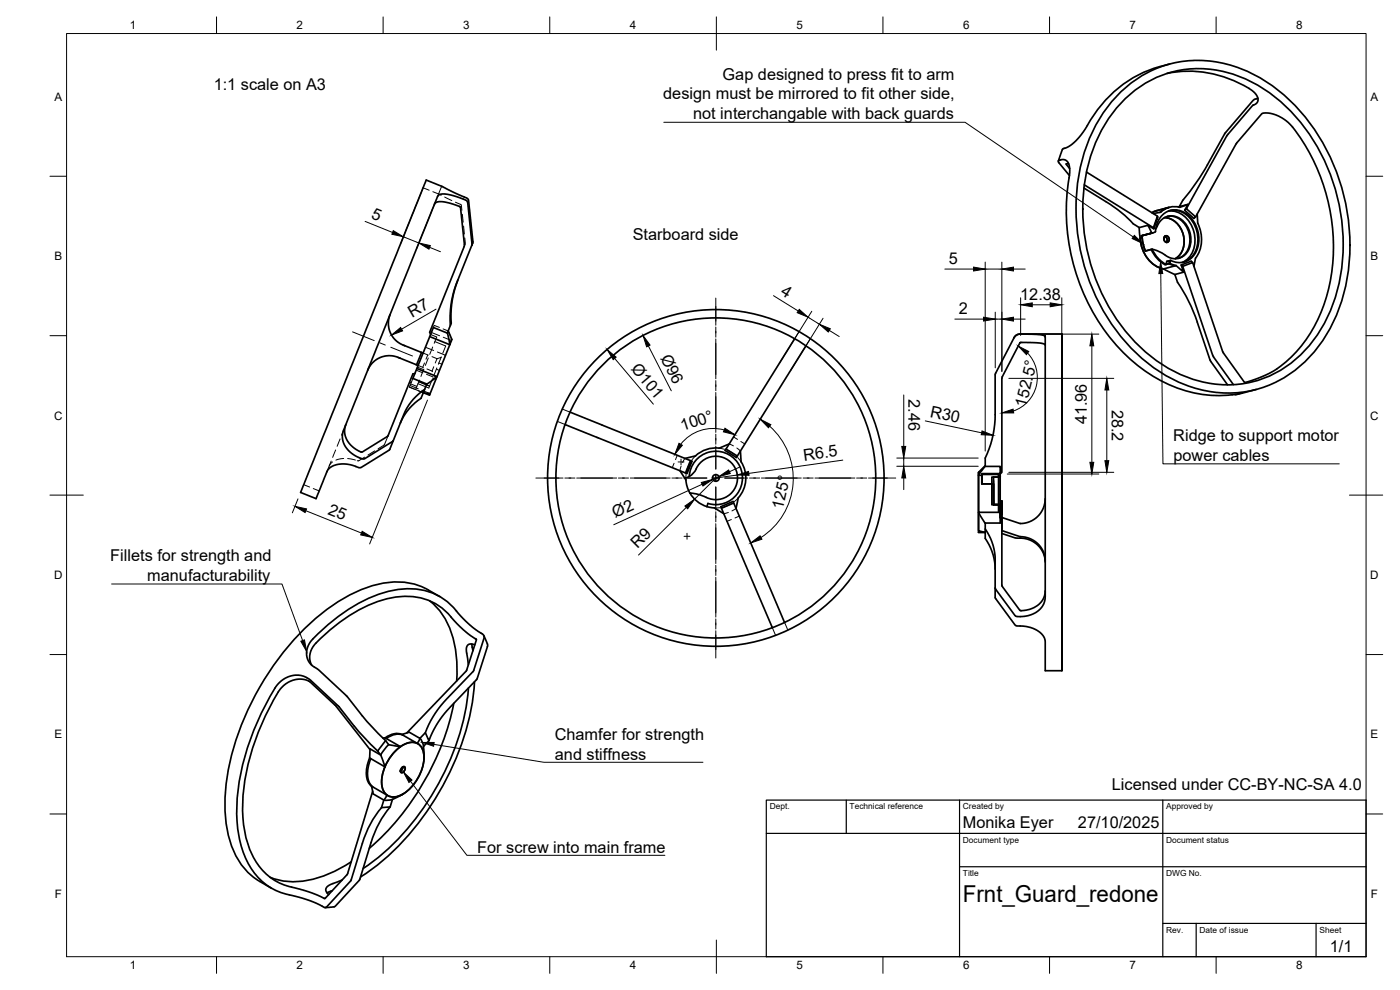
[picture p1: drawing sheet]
<svg xmlns="http://www.w3.org/2000/svg" width="420mm" height="297mm" viewBox="0 0 420 297" stroke-linecap="round" stroke-linejoin="round" font-family="sans-serif">
<!-- layer: Visible -->
<g fill="none" stroke="#000" stroke-width=".51">
<path d="M351 19.2a36.9 36.9 0 0 0-25 19.1l-1.7 2.3-1.8 2.1-1.6 1.2-2 .9-1.3 3.5M335 29a33.5 33.5 0 0 1 40-7.3 54.2 54.2 0 0 1 26.9 32.2 57.5 57.5 0 0 1-2.4 44 34.9 34.9 0 0 1-29.9 20 41 41 0 0 1-30.7-14 60.7 60.7 0 0 1-12.7-60.3 43 43 0 0 1 8.8-14.6zM336.4 30.9a31.9 31.9 0 0 1 38-6.9 51.9 51.9 0 0 1 26.6 33.6 53.2 53.2 0 0 1-4.6 41.2 32.5 32.5 0 0 1-45.2 12 53.5 53.5 0 0 1-24.8-35.4 51.5 51.5 0 0 1 6.7-40.4zM350.2 22a33.9 33.9 0 0 1 25.5 5.1l1.1 1 .6 1 .1 1-.2 .6-1.5 1.1-7.5 8.8-12.3 22 2.8 2.5-.5 .4-2.8-2.4 1-1.8-2.4 .9a5.9 5.9 0 0 0-5.8 1.5M377.5 29.5l-1.5 .7-8.5 10M320.7 49.1l-.7 .2 1 1.3M320.9 53.3a60.9 60.9 0 0 0 19 55.1 38.4 38.4 0 0 0 30.2 10l2.6-.4 4.3-1.2M321 52.7l-3.2-3.9-.2-.4 .2-.3 1.6-.2 1.1 .8 .5 1.9-.2 2.7M325.3 56.4l6.6 4.1a36.1 36.1 0 0 1 8.1 6.6l1.9 1.2M325.4 55.5l20.8 12.8M326.1 51.6l21.3 13.3 .1 .3-1.3 3.5v-.4l1.2-3.4M326.1 51.6h.1"/>
<path d="M367.5 40.2l-6.8 12.2-2.7 3.8-3 3.9M130.4 61.3l.8-.7 1.9-.1 3.1 .8 2 .9 1.1 11.7M139.3 73.9l-10.4 25.8 .3 .6M141.6 73.6l-1.4-13.2-1.4-.7-3.6-1.2-1.8-.3-1.6 .2-.5 .5-28.5 71.4 .2 2.3 1.1 2 2 1.8 2.8 1.3h.5l8.4-5.2M341.9 68.3l.3 3.2M341.9 68.3l2.6-.7 1.2 2.3-3.2 .9 .3 .5-.6 .2M342.2 71.5a9.8 9.8 0 0 0 7 9.2M342.9 70.7a8.3 8.3 0 0 0 .9 4.6l-.8-2.2-.2-1.8M342.9 70.7l-.4 .1M344.5 67.6l1.7 1.1M345.5 74.8a9.4 9.4 0 0 0 4.1 4.6M345.7 69.9l-2.9 .8"/>
<path d="M345.7 69.9l1.1-.3a6.1 6.1 0 0 1 7.1-6.5 9 9 0 0 1 4 13.9 5.4 5.4 0 0 1-6.6 1.1M345.8 74.8l-2.1 .5 1.8-.4M345.8 69.9h-.1M346.1 69.8l-3.2 .9M347.2 63.2l-1.5 .6M347.2 63.2l3.5-.9-1.4 .5-1.2 .9M347.3 67.9l-.5 .8M347.3 67.9a4.6 4.6 0 0 1 3.8-3.1 4.6 4.6 0 0 1 4.4 2 7.1 7.1 0 0 1-.5 10.2 4.8 4.8 0 0 1-5.8-.8l-1.7-.9-1.7-.5a9.4 9.4 0 0 0 4.1 4.5M348.3 63.7l-2.2 .4M349.5 65.3a7 7 0 0 1 5.7 8.9 5.4 5.4 0 0 1-2.5 3.4M349.5 71a.94 .94 0 0 1 1.3 .5 .94 .94 0 0 1-.7 1.2 1.12 1.12 0 0 1-.6-1.7zM349.5 70.9a1.12 1.12 0 0 1 .5 1.8"/>
<path d="M350.2 78.5l.8-.3-.2 .9-1.2 .3M350.3 64.9a6.2 6.2 0 0 1 6.7 6 5.8 5.8 0 0 1-3.4 6.6M350.6 63.3a7.8 7.8 0 0 1 7.9 7.3 7.3 7.3 0 0 1-3.7 8.2M350.8 79.1l1.9 .7M350.9 62.2l-3.7 1M351.1 63.2a7.3 7.3 0 0 1 8.1 6.1 7.5 7.5 0 0 1-4 9.4M351.1 79l1.9 .7M351.3 78.1l-.2 .9-1.2 .3 .3-.8M351.3 78.1l-1.1 .4M353 79.7l-3.8 1 3.4 1.7a9.8 9.8 0 0 0 2.1 4.3 49 49 0 0 1 4.6 9.9l3.8 11.4 5.3 7.5M353.9 62l-.3 .1M354.5 79.5l.4 .4 3-1.1 9 26.7"/>
<path d="M354.9 79.9l9.3 27.1M355 60.1l-1.1 1.9 2.6-.7M356 62.6l-.5 .5M357.9 78.8l-.4-.4-3 1.1 .7 2.2-2.2-2M358.8 65.1l12.2-22 7.8-9 1.8-.2 2.9 .8 2.6 1.6 1.4 1.4a57.8 57.8 0 0 1 9.5 54.6 36.2 36.2 0 0 1-14.7 19l-4.2 2-4.6 1.4-6.3-8.8M359.3 64.2l.2 2.8a10.1 10.1 0 0 1-.7 10.5l-.5 2.4M117.1 94.4l-.5 1.9v1.9l.6 1.8 1.1 1.6 1.1 1.1 1.2 .7 6.4 2.5M134.3 100l-4.2-1.7-6.2 15.2 4.2 1.7-.7 1.7a16.4 16.4 0 0 0-6.2 7.4l-3.2 7.9M135.1 97.7a29.5 29.5 0 0 1 2.1-13.1l4.7-11.8-1.3-12.8-.6-.6-7.4-3.5-4.7-1.9-37.7 93.8 4.6 1.8 3.4-8.3 .9-1.1 2-.8 2.3-.2 1.8 .3 3 .8 8.5-5.2M137.4 84a29.2 29.2 0 0 0-2 13l-1.1 2.9 .7 3.5 .6-1.5-1.1-2.6M355.2 81.7l-2.6 .7M124.5 112.1l-.6 .1-7.4 18.5"/>
<path d="M125.1 110.6l6 2.4-3 2.2M125.5 109.7l-6.4-2.6-1.5-.3h-1.5l-1.7 .4-1.7 .9-1.3 1.3-1.1 1.7M126.5 105.8l-1.5 3.7M127 117.9l2.1 .2M127.2 117.9l1.7 .7 .2-.5M127.4 116.9l-1 2.6a16.4 16.4 0 0 0-6.3 7.4M129 101l6 2.4-5.9 14.7M238.5 101.6l-20.6 33.1 3.4 2.1-.3 .5-3.4-2.1 .3-.5M241.9 103.8l-20.6 33M300.7 113.5v28.2a2.38 2.38 0 0 0-.5 2.3v11.3l.5 .4v2.8M300.8 113l-.1 .5M304.3 101.3l-5.6 10.8v12.3a29.8 29.8 0 0 1-3 13v2.5l-2 2.7v-.9"/>
<path d="M304.7 100.8l.6-.4 .8-.2-1.1 .4-.7 .7zM306.7 100.3l5.5 .1 1.1 .3 .4 .3-.1 79.2-.9 1.9-.8 .9-1.4 1-2.1 .8-3.2 .2-.6-.3-5.9-8.3M313.7 103.6l-.5-.4-1.1-.3-5.9-.1-5.4 10.2M318.7 102.7v96zM318.7 100.2v101zM318.7 100.2l-12.6 .1M364.2 107l6 8.4M366.9 105.5l.3 .4M372.1 118.1l-1.5 .2M103.8 127.4l-.4 2.3 .7 2.2 1.8 2.3 2.5 1.4h.4l7.7-4.9M118 132.2l-1.2 2.9M118 132.2l-.2 .3"/>
<path d="M169.6 127.4l36.1 14.5M171.1 123.7l36.6 14.7-1.5 3.7-.5-.2 1.5-3.7M215.8 134.4a9 9 0 0 0-7.1 2.4l-3.1 .7M218.8 133.2l-3 1.3M222.2 135.3l.2 3.3M222.4 138.6a9 9 0 0 1-.8 10.7l-.7 3.3M295.6 139.9h4.6v2.2h-5.5v.5h-1v11.1h6.5v-2.2h-2v-6.3h-3.5v-2.6M295.7 139.7l-2 2M204.1 141.3l1.7 2.7a9 9 0 0 0 6.4 8M206.9 143l-1.4 .5M206.9 143l1.5-1.4a6.6 6.6 0 0 1 7.8-4.5 6.6 6.6 0 0 1 5 7.5 6.6 6.6 0 0 1-9.9 4.3l-2.1-.6-2.2-.4M206.9 142.9a8 8 0 0 1 9.1-7.4 8 8 0 0 1 6.6 9.7 8 8 0 0 1-10.1 5.8l-.3 1"/>
<path d="M212.2 152l2.2 .4 2.8 1.7M216.5 152.5l15.3 35.8M220.2 150.9l-.2-.4-3.7 1.5 .2 .5 3.7-1.6 15.3 35.9M293.7 141.7v18h1.8M294.7 142.4h5v9.1h-2v-6.3h-3v-2.6M294.7 142.6v2.6zM295.7 158.7a16.5 16.5 0 0 1 3 9.2l.1 11.7 5.9 8 .5 .2 2.9 .2 1.9 .5 2.1 1.2 1.1 1.2 .5 1.6v8.7h5M295.7 159.8l-2-.6v-5.5l2 3.3v4.5a16.4 16.4 0 0 1 3 9.3M298.2 151.4h2v5.5h-4.6M298.2 144.2v7.2v-6.2M299.7 151.5v2.2M299.7 143.1h-2v2.1"/>
<path d="M300.2 142.1v13.2M300.2 154.2h.5v-3.9v4.9M300.2 143.1h-2v8.4M300.2 150.2l.5 .1M300.7 154.2v21.4M300.7 159.1l5.3 1.9 2.6 .4 2.1 1.1 1.2 1.1 1.1 1.6 .6 1.8 .1 1.2M313.7 149.6l-.3 2.2-.9 1.9-1.6 1.8-1.8 1-1.5 .5-1.5 .1-5.4-1.9M132 179a21.1 21.1 0 0 0-15.3-4.3 42.8 42.8 0 0 0-22.5 11.4 82.2 82.2 0 0 0-26.4 49.8 34.7 34.7 0 0 0 4.4 23.1 17.9 17.9 0 0 0 5.8 5.5l3.5 2M300.7 160.1l4 1.3 3.6 .4 2.2 1 1.2 1 1.1 1.6 .6 1.4 .3 1.8M300.7 175.6l5.3 7.5 .3 .1 3.1-.5 2.3-1.3 1.5-1.9 .5-2.2M93.5 199.5l-.5-1.7v-1.1l.3-1.5 1-1.6a51.9 51.9 0 0 1 19.2-13.2 19.9 19.9 0 0 1 19.3 2.1l5.6 5.9 4.6 3.6-3.1 9.3-17.8 18.6M128.9 180.3a23 23 0 0 1 8 16.3l.3 3.7-.1 4"/>
<path d="M141.6 193.2l.3 2M142.5 193.5l-1.6-.2-.5 .3-.4 .6v1.3l.6 4M145.2 190.7l1.1 3-3.2 10.1-7.9 8.3a28.8 28.8 0 0 0-6.5 10.2l-1-2.5M100.6 211.6l-7.6-7.1-1.5-.6-2-.1-2.2 .5-2 1.3-1.5 1.6a72.7 72.7 0 0 0-11 34.6 28 28 0 0 0 6 19.3 19.6 19.6 0 0 0 9.3 5.2l4.7 1.3 4.7 2 6.6-7.1 7.7-25.1M100.6 211.6l10.5 13.3M136.2 211a79.1 79.1 0 0 1-25.4 43.5M140.6 206.4a77.2 77.2 0 0 1-21.6 45.9l-1.9 1.9a58.1 58.1 0 0 1-8.1 6.4M142.4 204.5a79.8 79.8 0 0 1-19.3 45.5 66.3 66.3 0 0 1-14.9 13.1M110.9 227.4a8.3 8.3 0 0 0 .1 8l.5 .5M110.9 227.4l4.6 2.7M111.3 227.6a8.3 8.3 0 0 0 .1 8l.5 .5M111.5 235.9l.5 2.3 3.2 1.9-.7 2.2"/>
<path d="M111.5 235.9l4.6 2.7-.9 1.5M113.3 225.3l-5.3-5.4-6.3-7.9-9.1-8.4-2.3-.9-2.9 .1-2.3 1-2.3 2.2a78 78 0 0 0-11.7 34.9 31.9 31.9 0 0 0 5.3 21.1 17.2 17.2 0 0 0 10.4 6.5M114.2 226.5l1.3 3.6M114.3 226.6l-3.2-1.9-.2 2.7M115.6 221.4l4.6 2.6M115.6 221.4l-.7 .1M115.7 222.2l1 1.2 3.5 .6M115.7 222.2l-2.4 3.1 .9 1.2M116.6 223.4l-2.4 3.1M117.8 239.9l-.7 2.2-2.6 .2M117.8 239.8l-1.1 .3h-1.5M118.4 225.6a6.5 6.5 0 0 1 6.7-2.6 4.6 4.6 0 0 1 2.1 5.3 13.8 13.8 0 0 1-7.2 10.4 3.6 3.6 0 0 1-5.4-3.1 13.5 13.5 0 0 1 3.8-10z"/>
<path d="M120.2 224a4.4 4.4 0 0 1 5.9-.3 7.1 7.1 0 0 1 .5 7.3 11.7 11.7 0 0 1-8.2 8.1 3.6 3.6 0 0 1-3.9-3.9l.3-3 .7-2.1M120.2 224a14.2 14.2 0 0 0-4.7 6.1M120.6 220.4a5.1 5.1 0 0 0-5 1M120.6 230.3l.8-.2a1.16 1.16 0 0 1-1 1.7l-.2-.5zM120.9 238.3l-3.1 1.6M120.9 230.1l-.2 .7-.5 .5M121 220.6a5.1 5.1 0 0 0-5 1M126 221.6l-.8 1.4-4.6-2.6 2.2-.7 3.2 1.9a7.1 7.1 0 0 0 2.7-4.1l1.9-3.5 1.6-2.2 9.9-10.4 3.1-9.9v-.7l-.3-.5-3.8-2.7-3.8-3.9a17.9 17.9 0 0 0-18.3-6.8 44.7 44.7 0 0 0-23 12.7l-2.7 2.8-1 1.7-.3 2.4 .6 1.9 1 1.2 2.1 1.5 8.3 7.7 6.4 8 5.3 5.4M126.1 221.5l.5 .8 .5 1.6M127.1 223.9l.2 3.4M128.7 222.3l-1.6 1.6M105.4 258.6a30.4 30.4 0 0 1-20.4 5.7l-4-1.1"/>
<path d="M114.5 242.3a29.2 29.2 0 0 0-5.7 10.7l-3.5 11.2-7.4 8-.6 .1-4.7-2.2-5.8-1.6M117.1 242.1a29.1 29.1 0 0 0-5.7 10.7l-3.5 11.1-7.4 8.1-2.9 .3M99.2 267.4l-1.1 .5M99.7 267.3l-.5 .1M102.7 264l-3.4 1.3-1.2 .8-.3 .6v.6l.8 1.1"/>
<circle cx="214.8" cy="143.4" r="50.5"/>
<circle cx="214.8" cy="143.4" r="1.01"/>
<circle cx="214.8" cy="143.4" r="48"/>
</g>
<!-- layer: Hidden -->
<g fill="none" stroke="#000" stroke-width=".3">
<path d="M127 56.4l1.8 .7M129.9 57.5l1.8 .7M131.6 58.2l-.3 .8M132.6 55.9l-1 2.3 .8 .4M133.5 59.1l2.1 1.1M136.7 60.7l1.7 .8 .2 1.6M138.7 64.3l.3 2.4M139.1 67.8l.3 2.4M139.5 71.4l.1 1.6-.3 .9M129.2 99.1l.3 .6M129.5 99.7l2.4 1M131.9 98.2l-1.6-.6-.2 .7"/>
<path d="M133 98.7l1.5 .6M134.5 99.3h.1M134.5 99.3l.5 1.2M239.8 99.5l-1.4 2.2M122.9 116.1l1.8 .8M123.1 115.7l2.4 1M123.5 114.7l-.6 .1M123.9 113.5l-1 2.7 1.5 .6M124.7 116.9l2.5 1M124.9 111.1l2 .8M125.1 115.9l-.4 1M125.3 110.2l1.8 .7"/>
<path d="M125.4 115.1l3.3 1.3 .2-.5M125.5 109.7l1.5 .6M125.5 117.2l1.6 .7M125.7 114.6l3.2 1.2M125.9 114.1l-.8 1.8-1.8-.7M126.6 117.1l2.5 1M127 105.9l1.5 .7M127.2 110.7l-.9 2.3M127.4 108.9l-.5 1.3M127.7 104.2l2.5 1M128 112.3l2 .8M128.1 110.7l1.7 .8"/>
<path d="M128.4 106.5l-.6 1.3M128.5 107.4l-.8 2.2M129.2 100.4l1.9 .7-.8 1.9M129.6 107l1.6 .6 1.2-.4M129.8 113.7l-.9 2.2M129.9 104.1l-.9 2.2M130.2 110l-.5 1.3M130.3 112.6l.5 1.2-.9-.3M130.5 102.5l3.3 1.3-.9 2.2M131 110.8l.9 .4M131.1 110.4l-.9 2.2M131.1 107.6l-.5 1.3"/>
<path d="M131.3 105.6l2.4 1-.2 .1M131.7 108.9l.9 .4M132.4 107.1l-.8 2.2M133 101.2l2.5 1-.1-.5M243.2 101.6l-1.4 2.2M99.4 138.3l-1.3 3.2M99.8 138.6l-1 1.3M100.7 135l-.9 2.2M102.1 131.7l-.9 2.2M103.1 129.1l-.6 1.5M103.1 137.6l-2.3 .5M104.3 137.6l2.4 .4"/>
<path d="M109.4 137.2l-1.7 1h-.5M112.5 135.3l-2.1 1.2M116.5 130.7l-1.1 2.7-1.9 1.2M167.3 126.4l2.3 1M168.7 122.7l2.4 1M202.3 139l-.5 1.3M203.2 136.6l-.5 1.3M204.4 139.9l-.4 1.3M205.5 137.5l-.6 1.3M207 139l-.9 2.2M208.7 136.8l-1.1 1.2M215.8 134.5l1.6 .3"/>
<path d="M218.5 135.2l2 1.3M218.8 133.2l1.3 .6M220.1 131.1l1.2 .7M221.1 134.4l1.1 .9M221.4 137.3l1 1.3M222.3 132.5l1.2 .7M91.1 145.4l1.8 .7M94 146.6l1.8 .7M205.9 142.4l-.1 1.6M216.1 152.3l-1.7 .1M218.6 153.8l-1.4 .4M219.4 151.2l-2.2 .9"/>
<path d="M219.5 155.9l-1.3 .5M220.9 152.6l-1.2 .7M221.6 149.4l-1.2 1.1M221.9 154.9l-1.3 .5M231.8 188.3l1 2.3M235.4 186.7l1.1 2.4"/>
</g>
<!-- layer: BORDER -->
<g fill="none" stroke="#000" stroke-width=".3">
<path d="M20 10.1h390v276.9h-390zM65 5.1v5M115 5.1v5M165 5.1v5M215 5.1v10M265 5.1v5M315 5.1v5M365 5.1v5M15 52.9h5M410 52.9h5M15 100.7h5M410 100.7h5"/>
<path d="M15 148.6h10M405 148.6h10M15 196.4h5M410 196.4h5M15 244.2h5M410 244.2h5M65 287v5M115 287v5M165 287v5M215 282.1v9.9M265 287v5M315 287v5"/>
<path d="M365 287v5"/>
</g>
<!-- layer: TITLEBLOCK -->
<path d="M230 240.1h180v46.9h-180zM230 250h180M254 240.1v9.9M288 240.1v46.9M349 240.1v46.9M288 260.1h122M349 277.1h61M359 277.1v9.9M395 277.1v9.9" fill="none" stroke="#000" stroke-width=".36"/>
<!-- layer: Smart Centers -->
<g fill="none" stroke="#000" stroke-width=".3">
<path d="M105.8 99.6l6.5 2.6M214.8 89.4v8.2M214.8 98.1v3.1M114 102.9l1.6 .6M117.3 104.2l6.5 2.6M214.8 101.7v12M214.8 114.2v3M214.8 117.8v11.9M203.5 138.6h1.8M204.4 137.7v1.8M214.8 130.3v3M214.8 133.8v6.9"/>
<path d="M160.8 143.4h8.2M169.5 143.4h3.1M173.1 143.4h12M185.6 143.4h3M189.2 143.4h11.9M201.7 143.4h3M205.2 143.4h6.9M213.9 143.4h1.8M214.8 142.5v1.8M214.8 146.1v6.9M214.8 153.6v3M214.8 157.1v12"/>
<path d="M217.5 143.4h6.9M224.9 143.4h3.1M228.5 143.4h12M241 143.4h3.1M244.6 143.4h12M257.1 143.4h3M260.7 143.4h8.1M205.3 160.9h1.8M206.2 160v1.8M214.8 169.6v3.1M214.8 173.2v12M214.8 185.7v3"/>
<path d="M214.8 189.3v8.1"/>
</g>
<!-- layer: FD_Dimensions -->
<g fill="none" stroke="#000" stroke-width=".3">
<path d="M127.1 56l-6.8 17M109.6 66.4l8.2 3.4M121.1 71l4.6 1.9M128.9 74.2l3.3 1.3M130.5 60.9l-5.6 14M295.7 78.6v56.7M300.7 78.6v32.8M130.9 92.8l-10.4 6M232.1 88.7l7.4 4.6M242.5 95.2l3.4 2.1M243.6 93.4l-9.7 15.6M247 95.5l-9.7 15.6"/>
<path d="M248.9 99.1l3 1.9M283.5 80.7h8.7M286.6 95.7h8.6M295.7 80.7h5M298.7 93.6v16.8M298.7 95.7h2M304.2 80.7h3.5M304.2 95.7h3.5M306.3 89.4v11.3M309.8 91.4h5.4M318.7 89.4v11.2M184.5 107.5l11.6 13.8"/>
<path d="M194.6 103.8l6.9 13.5M271.2 118.5v15.4M302.8 113.5h31.5M308.4 105.9a10.6 10.6 0 0 1-4.3 17.4M308.8 100.3h21M327.7 103.8v34.9M332.2 117v21.2M128.3 120l-17.4 43.2M217.4 129a12.4 12.4 0 0 0-13.1 4.3M231 127.9a21 21 0 0 1-2.6 33.4M252.9 138.1l-28.2 3.9M269.1 139.9h24.5"/>
<path d="M269.1 137.4h24.5M271.2 137.4v2.5M277.7 126.3l16.9 3.6M89.4 149.7l-1.7 4.2M91.8 153.2l16.7 6.7M206 152.2l-14.4 14.3M210.7 145.3l-26.5 12.1M215.7 143l-1.8 .8M221.3 142.5l-6.5 .9-6.4 6.4M222.1 140.1l-3.2 1.4M271.2 143.4v3.5M302.3 142.2h27.5"/>
<path d="M302.8 141.7h31.5"/>
</g>
<g fill="#000" stroke="#000" stroke-width=".3">
<path d="M118 69.2l3.1 1.8-3.5-.7zM125.7 72.9l3.5 .8-.5 1.1zM117.5 100.5l2.7-2.2 .6 1zM239.9 92.8l2.6 2.4-3.3-1.4zM245.9 97.3l3.3 1.3-.6 1zM292.2 80.1l3.5 .6-3.5 .6zM295.2 95.2l3.5 .5-3.5 .6zM300.7 80.7l3.5-.6v1.2zM300.7 95.7l3.5-.5v1.1zM306.3 91.4l3.5-.5v1.1zM315.2 90.9l3.5 .5-3.5 .6zM182.2 104.9l2.7 2.3-.9 .7z"/>
<path d="M193 100.7l2.1 2.8-1 .6zM305.6 103.8l3.1 1.7-.7 .9zM327.7 100.3l.6 3.5h-1.2zM332.2 113.5l.6 3.5h-1.2zM203.8 133l1 .6-2.3 2.7zM217.6 128.5l3 1.9-3.5-.8zM228.2 125.8l3.1 1.6-.7 .9zM270.6 133.9h1.2l-.6 3.5zM294.7 129.3l3.3 1.3-3.5-.2zM300.7 123.9l3.3-1.1 .2 1.1zM327.1 138.7h1.2l-.6 3.5zM331.6 138.2h1.2l-.6 3.5z"/>
<path d="M88.5 151.9l3.5 .8-.4 1.1zM108.7 159.4l3 1.9-3.5-.8zM205.5 151.8l2.9-2-2 2.9zM210.5 144.8l3.4-1-2.9 2zM215.7 143l3-2 .5 1.1zM221.3 142.5l3.3-1.1 .2 1.2zM271.2 139.9l.6 3.5h-1.2zM225.3 162.9l2.8-2.1 .6 1z"/>
</g>
<!-- layer: Leaders -->
<path d="M340.4 70.6l2.6 2.5-3.2-1.5zM348.3 78.6l.7 3.5h-1.2zM90.3 192.4l1.1-.4 .6 3.5zM121.1 231.6l2.6 2.4-1 .8zM126.8 222.8h3.5l-.2 1.1z" fill="#000" stroke="#000" stroke-width=".3"/>
<path d="M199.2 36.7h90.4l50.5 34.4M348.4 82.1l.6 57.1h52.9M33.5 175.2h51.1l6.2 17M123.2 234.4l16.9 22.2h59.4M130.2 223.3l33 5.4h47.8" fill="none" stroke="#000" stroke-width=".3"/>
<text font-size="7" x="289" y="270.6">Frnt_Guard_redone</text>
<g font-size="4.9">
<text x="216.9" y="23.9">Gap designed to press fit to arm</text>
<text x="64.1" y="27.1">1:1 scale on A3</text>
<text x="199.1" y="29.8">design must be mirrored to fit other side,</text>
<text x="208" y="35.7">not interchangable with back guards</text>
<text x="111.2" y="65.5" transform="rotate(22 111.2 65.5)">5</text>
<text x="189.9" y="72.1">Starboard side</text>
<text x="284.8" y="79.3">5</text>
<text x="234" y="88.2" transform="rotate(32 234 88.2)">4</text>
<text x="306.2" y="90">12.38</text>
<text x="123.7" y="95.3" transform="rotate(-30 123.7 95.3)">R7</text>
<text x="287.8" y="94.3">2</text>
<text x="198.1" y="107.3" transform="rotate(63 198.1 107.3)">Ø96</text>
<text x="189.2" y="110.8" transform="rotate(50 189.2 110.8)">Ø101</text>
<text x="272.7" y="119.7" transform="rotate(90 272.7 119.7)">2.46</text>
<text x="279" y="125.1" transform="rotate(12 279 125.1)">R30</text>
<text x="307.9" y="122.4" transform="rotate(-76 307.9 122.4)">152.5°</text>
<text x="333.6" y="122.9" transform="rotate(90 333.6 122.9)">28.2</text>
<text x="204.8" y="129.4" transform="rotate(-18 204.8 129.4)">100°</text>
<text x="326.2" y="127.3" transform="rotate(-90 326.2 127.3)">41.96</text>
<text x="352.1" y="132.4">Ridge to support motor</text>
<text x="241.3" y="138.2" transform="rotate(-8 241.3 138.2)">R6.5</text>
<text x="352.2" y="138.2">power cables</text>
<text x="98.2" y="154.2" transform="rotate(22 98.2 154.2)">25</text>
<text x="184.6" y="155.5" transform="rotate(-25 184.6 155.5)">Ø2</text>
<text x="235" y="153" transform="rotate(-77 235 153)">125°</text>
<text x="191.3" y="164.8" transform="rotate(-45 191.3 164.8)">R9</text>
<text x="33.1" y="168.3">Fillets for strength and</text>
<text x="44.2" y="174.2">manufacturability</text>
<text x="166.5" y="222.1">Chamfer for strength</text>
<text x="166.5" y="228">and stiffness</text>
<text x="333.7" y="237.1">Licensed under CC-BY-NC-SA 4.0</text>
<text x="289" y="248.5">Monika Eyer</text>
<text x="323.5" y="248.5">27/10/2025</text>
<text x="143.2" y="255.9">For screw into main frame</text>
<text x="399.1" y="285.7">1/1</text>
</g>
<g font-size="3.5">
<text x="39" y="8.8">1</text>
<text x="89" y="8.8">2</text>
<text x="139" y="8.8">3</text>
<text x="189" y="8.8">4</text>
<text x="239" y="8.8">5</text>
<text x="289" y="8.8">6</text>
<text x="339" y="8.8">7</text>
<text x="389" y="8.8">8</text>
<text x="16.3" y="30.2">A</text>
<text x="411.3" y="30.2">A</text>
<text x="16.3" y="78">B</text>
<text x="411.3" y="78">B</text>
<text x="16.2" y="125.9">C</text>
<text x="411.2" y="125.9">C</text>
<text x="16.2" y="173.7">D</text>
<text x="411.2" y="173.7">D</text>
<text x="16.3" y="221.6">E</text>
<text x="411.3" y="221.6">E</text>
<text x="16.4" y="269.4">F</text>
<text x="411.4" y="269.4">F</text>
<text x="39" y="290.8">1</text>
<text x="89" y="290.8">2</text>
<text x="139" y="290.8">3</text>
<text x="189" y="290.8">4</text>
<text x="239" y="290.8">5</text>
<text x="289" y="290.8">6</text>
<text x="339" y="290.8">7</text>
<text x="389" y="290.8">8</text>
</g>
<g font-size="2.5">
<text x="231" y="242.9">Dept.</text>
<text x="255" y="242.9">Technical reference</text>
<text x="289" y="242.9">Created by</text>
<text x="350" y="242.9">Approved by</text>
<text x="289" y="252.8">Document type</text>
<text x="350" y="252.8">Document status</text>
<text x="289" y="262.9">Title</text>
<text x="350" y="262.9">DWG No.</text>
<text x="350" y="279.9">Rev.</text>
<text x="360" y="279.9">Date of issue</text>
<text x="396" y="279.9">Sheet</text>
</g>
</svg>
